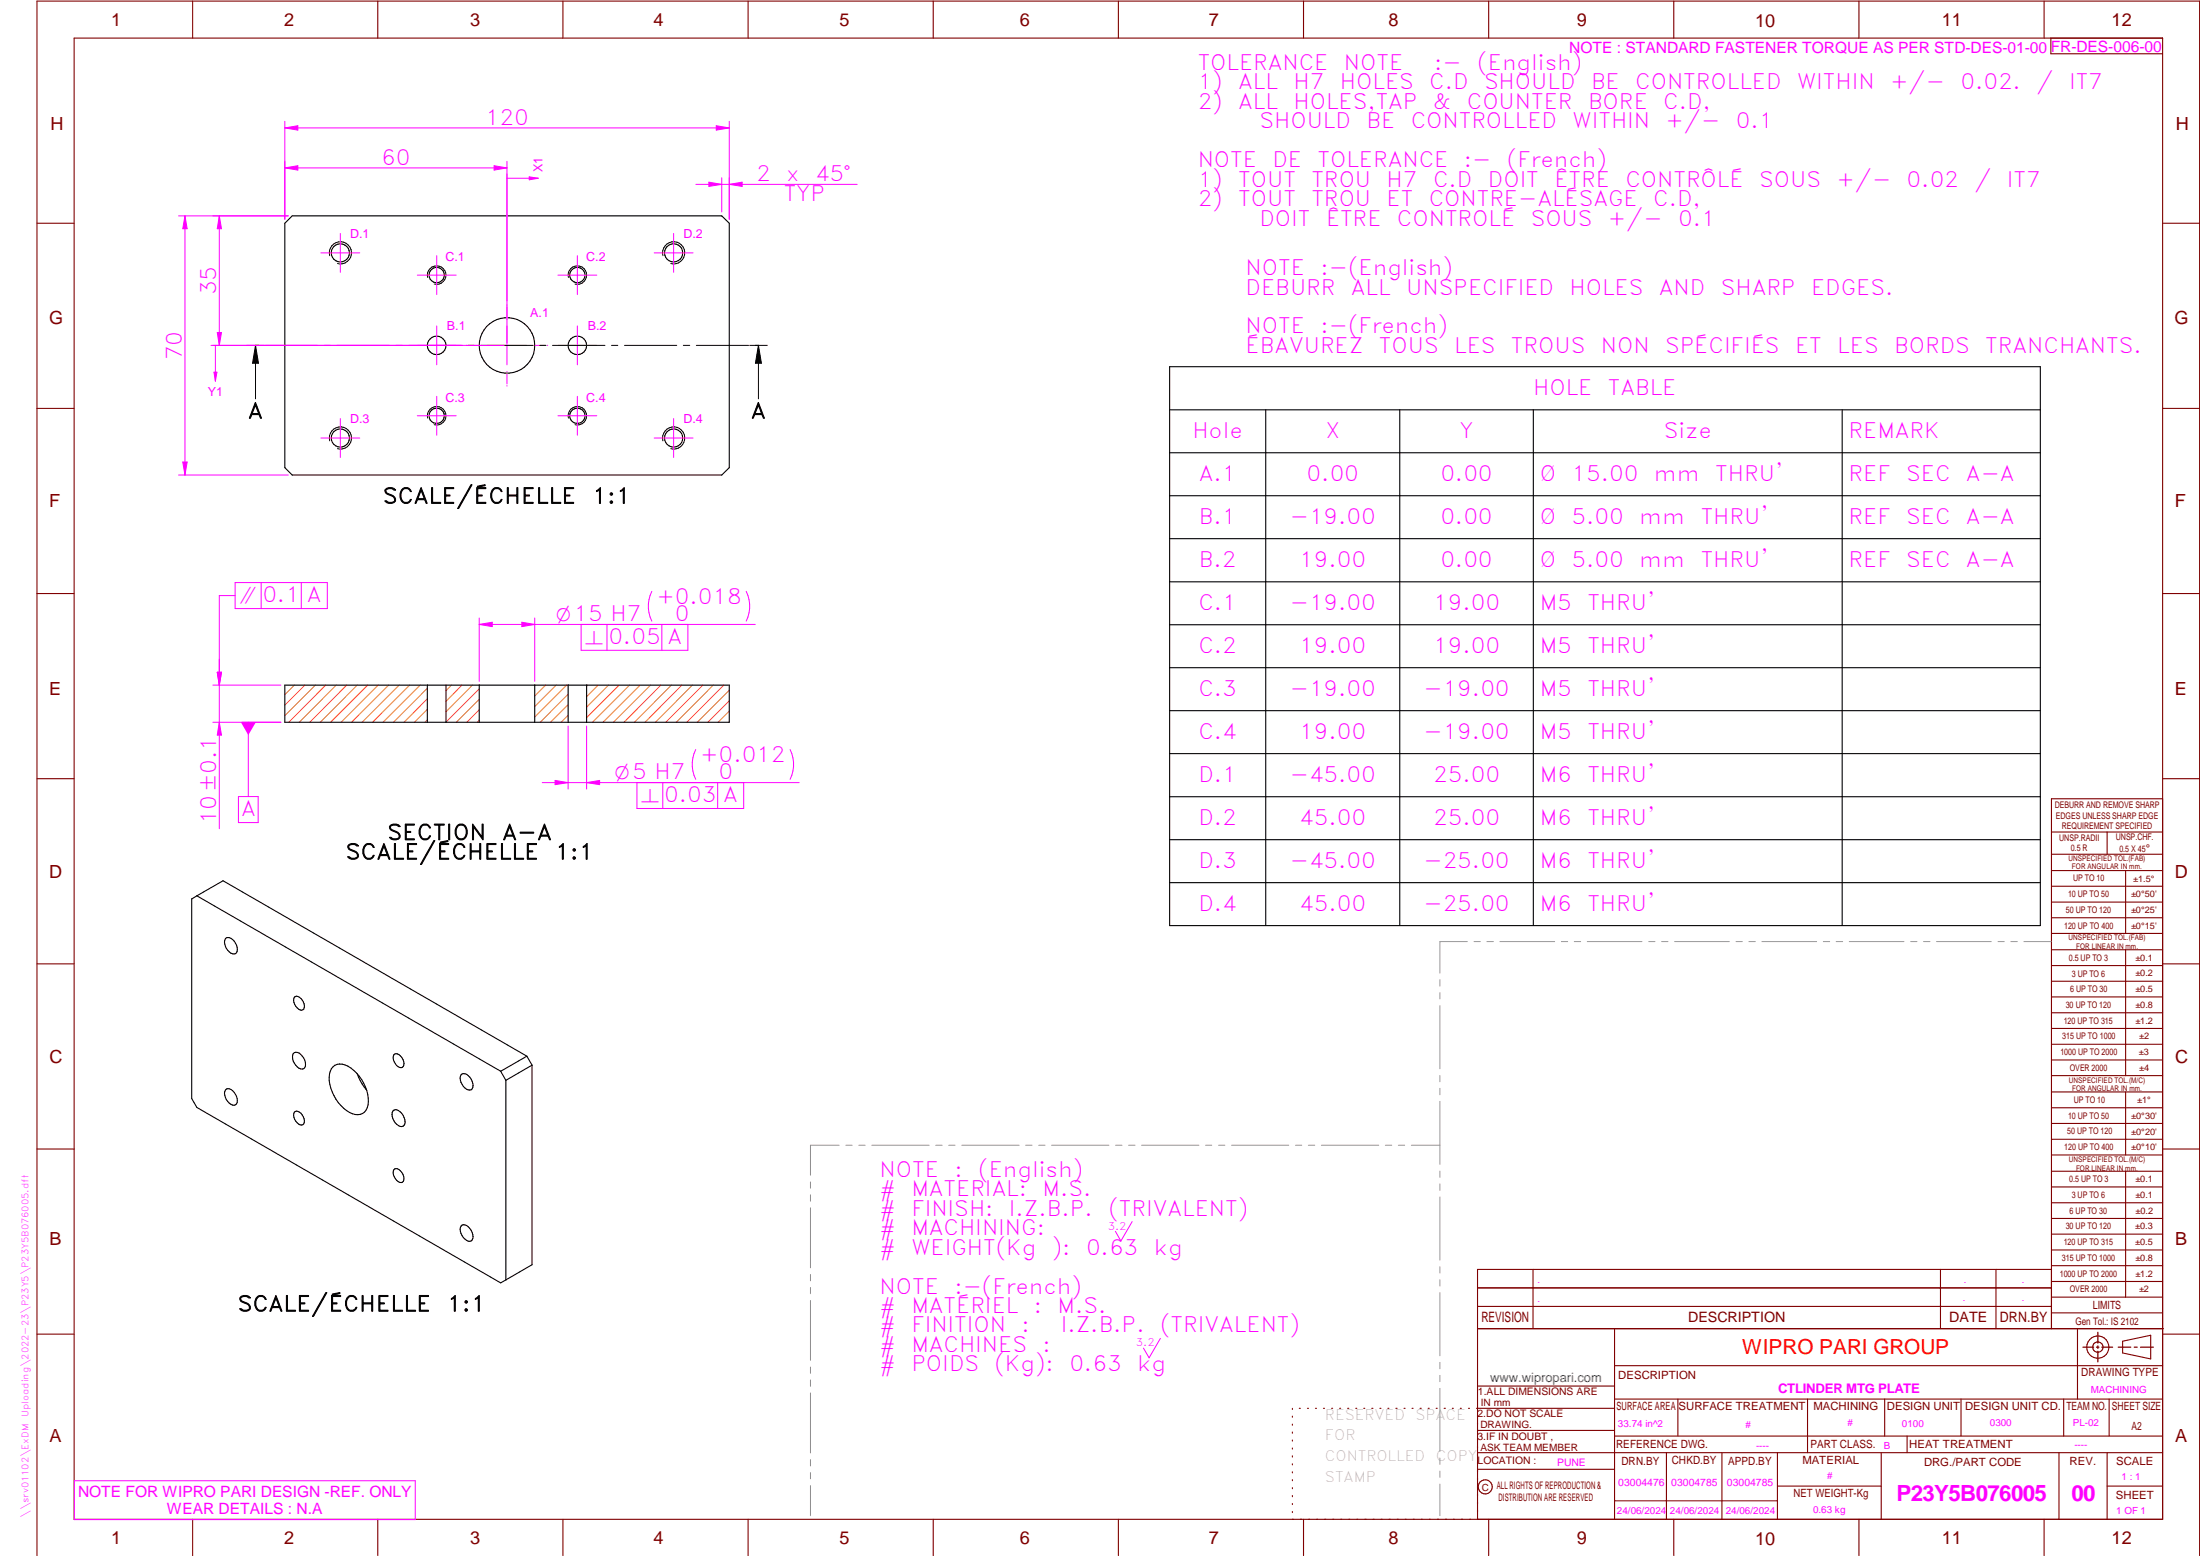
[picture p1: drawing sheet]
<svg xmlns="http://www.w3.org/2000/svg" width="594mm" height="420mm" viewBox="0 0 594 420" stroke-linecap="round" stroke-linejoin="round" font-family="sans-serif">
<g fill="none" stroke="#800000" stroke-width=".3">
<path d="M20 10.3h564v400h-564zM52 .3v10M102 .3v10M152 .3v10M202 .3v10M252 .3v10M302 .3v10M352 .3v10M402 .3v10M452 .3v10M502 .3v10M552 .3v10"/>
<path d="M553.8 10.3v4.2h30.2M10 60.3h10M584 60.3h10M10 110.3h10M584 110.3h10M10 160.3h10M584 160.3h10M10 210.3h10M584 215.7h-30v143.1M584 210.3h10M554 224.7h30M554 230.7h30"/>
<path d="M554 235.1h30M554 239.3h30M569 224.7v6M574 235.1v17M554 243.6h30M554 247.8h30M554 252.1h30M554 256.5h30M574 256.5v33.9M10 260.3h10M554 260.7h30M554 265h30"/>
<path d="M554 269.2h30M554 273.5h30M554 277.7h30M584 260.3h10M554 282h30M554 286.2h30M554 290.4h30M554 294.9h30M554 299.1h30M574 294.9v17M10 310.3h10M554 303.4h30"/>
<path d="M554 307.6h30M554 311.9h30M554 316.3h30M574 316.3v34M584 310.3h10M554 320.5h30M554 324.8h30M554 329h30M554 333.2h30M554 337.5h30M399 358.8h185.2M399 352.8h155"/>
<path d="M399 347.8h155M414 342.8v16M436 358.8v51.5M524 342.8v16M539 342.8v16M554 341.8h30M554 346h30M554 350.3h30M554 354.5h30M554 342.8h-155v67.5M561 358.8v19M10 360.3h10"/>
<path d="M399 374.3h37M436 377.8h148M453.1 377.8v10M488.1 377.8v14.5M508.9 377.8v10M529.5 377.8v10M557.3 377.8v10M569.5 377.8v10M573.2 362.2l7.6-1.6v6.3l-7.6-1.6zM584 368.8h-148M584 360.3h10M349 380.3v.3"/>
<path d="M349 382.4v.3M349 384.6v.3M349 386.7v.3M349 388.8v.3M349 391v.3M349 393.1v.3M349 395.3v.3M349 397.4v.3M349 399.5v.3M350.9 380.3h.2M353.1 380.3h.2M355.2 380.3h.3"/>
<path d="M357.4 380.3h.3M359.6 380.3h.3M361.7 380.3h.3M363.9 380.3h.3M366.1 380.3h.3M368.3 380.3h.2M370.4 380.3h.3M372.6 380.3h.3M374.8 380.3h.3M376.9 380.3h.4M379.1 380.3h.3M381.3 380.3h.3"/>
<path d="M383.4 380.3h.4M385.6 380.3h.3M387.8 380.3h.3M390 380.3h.3M392.2 380.3h.3M394.3 380.3h.3M396.5 380.3h.3M398.7 380.3h37.3M399 396.7h37M399 392.3h185M399 386.2h37M436 387.8h148"/>
<path d="M450 392.3v18M465 392.3v18M480 392.3v18M508 392.3v18M515 387.8v4.5M556 392.3v18M569 392.3v18M52 410.3v9.7M102 410.3v9.7M152 410.3v9.7M202 410.3v9.7M252 410.3v9.7"/>
<path d="M302 410.3v9.7M349 401.7v.3M349 403.8v.4M349 406v.3M349 408.1v.3M352 410.3v9.7M402 410.3v9.7M436 405.3h44M452 410.3v9.7M480 401.3h28M502 410.3v9.7M552 410.3v9.7"/>
<path d="M569 401.3h15M10 420v-419.7h584v419.7"/>
<circle cx="566.5" cy="363.7" r="1.39"/>
<circle cx="566.5" cy="363.8" r="3"/>
<circle cx="401.1" cy="401.5" r="1.9"/>
</g>
<g fill="none" stroke="#f0f" stroke-width=".27">
<path d="M76.9 43.6v15.6M76.9 45.3l3.5-.6v1.2zM136.9 43.6v37.6M86.6 68.3h10.5M91.9 63v10.5M112.7 74.3h10.5M117.9 69v10.5M150.7 74.3h10.5M155.9 69v10.5M176.7 68.3h10.4M181.9 63v10.5M112.7 93.3h10.5"/>
<path d="M117.9 88v10.5M125.9 93.3h.2M126.5 93.3h2.9M129.8 93.3h.1M131.6 93.3h10.5M136.9 82.3v.2M136.9 82.8v2.9M136.9 86.1v.2M136.9 88v10.5M143.9 93.3h.2M144.5 93.3h2.8M147.7 93.3h.2"/>
<path d="M150.7 93.3h10.5M155.9 88v10.5M86.6 118.3h10.5M91.9 113v10.5M112.7 112.3h10.5M117.9 107v10.5M136.9 100.3v.1M136.9 100.8v2.9M136.9 104.1v.2M150.7 112.3h10.5M155.9 107v10.5M176.7 118.3h10.4"/>
<path d="M181.9 113v10.5M305.7 329.9l-3 5.2-1.5-2.6M313.3 361.4l-3 5.2-1.5-2.6M20.1 399.8h92v10.5h-92z"/>
</g>
<g fill="none" stroke="#949494" stroke-width=".27">
<path d="M396.2 254.3h-7.4v8.5M398.1 254.3h1.6M401.5 254.3h1.8M405 254.3h14.8M421.6 254.3h1.7M425.1 254.3h1.7M428.6 254.3h14.8M445.2 254.3h1.7M448.7 254.3h1.7M452.2 254.3h14.8M468.8 254.3h1.7M472.3 254.3h1.7"/>
<path d="M475.8 254.3h14.8M492.4 254.3h1.7M495.8 254.3h1.8M499.4 254.3h14.7M516 254.3h1.6M519.4 254.3h1.8M522.9 254.3h14.8M539.5 254.3h1.7M543 254.3h1.7M546.5 254.3h7.4M388.8 264.5v1.8M388.8 268.1v1.6"/>
<path d="M388.8 271.6v17M388.8 290.4v1.7M388.8 293.9v1.7M388.8 297.4v17M218.9 319.2v1.6M226.6 309.2h-7.7v8.1M228.4 309.2h1.7M231.9 309.2h1.7M235.4 309.2h15.5M252.7 309.2h1.7M256.2 309.2h1.7M259.7 309.2h15.5"/>
<path d="M277 309.2h1.7M280.5 309.2h1.7M284 309.2h15.5M301.2 309.2h1.8M304.8 309.2h1.7M308.3 309.2h15.5M325.5 309.2h1.7M329.1 309.2h1.6M332.6 309.2h15.4M349.8 309.2h1.7M353.3 309.2h1.7M356.8 309.2h15.5"/>
<path d="M374.1 309.2h1.7M377.6 309.2h1.7M381.1 309.2h7.7M388.8 316.2v1.7M388.8 319.7v1.7M218.9 322.6v1.8M218.9 326.1v16.2M388.8 323.2v17.1M218.9 344.1v1.8M218.9 347.6v1.7M218.9 351.2v16.1M388.8 342.1v1.6"/>
<path d="M388.8 345.6v1.7M388.8 349v17.1M218.9 369.1v1.7M218.9 372.6v1.8M218.9 376.1v16.2M388.8 367.9v1.7M388.8 371.4v1.7M388.8 374.9v17M218.9 394.1v1.8M218.9 397.6v1.7M388.8 393.7v1.7M388.8 397.2v1.7"/>
<path d="M218.9 401.2v8.1M388.8 400.7v8.6"/>
</g>
<path d="M566.5 359.7v3M562.5 363.8h2.9M566.1 363.8h.7M566.5 363.4v.7M566.5 364.9v2.8M567.6 363.8h2.9M572 363.8h3.4M576.3 363.8h.8M578 363.8h3.5" fill="none" stroke="#800000" stroke-width=".34"/>
<g fill="none" stroke="#000" stroke-width=".3">
<path d="M76.9 60.3l2-2h116l2 2v66l-2 2h-116l-2-2zM76.9 185h120v10h-120zM115.4 185v10M120.4 185v10M129.4 185v10M144.4 185v10M153.4 185v10M158.4 185v10M53.2 241.9l7-4.1 82.1 47.4M53.2 241.9l82 47.4M53.2 241.9l-1.4 .8v53.9l1.4 2.4 82 47.4 1.4-.8M61.1 253.2a2.85 2.85 0 0 1 3 3.2 1.14 1.14 0 0 1-.8 1.2 1.14 1.14 0 0 1-1.4-.6 2.8 2.8 0 0 1-.8-3.8z"/>
<path d="M79.5 269.3a1.41 1.41 0 0 1 2.1 .7 1.95 1.95 0 0 1 .2 2.7 2.15 2.15 0 0 1-2.4-2zM61.1 294.1a2.69 2.69 0 0 1 2.9 2.6 1.22 1.22 0 0 1-.4 1.6 1.22 1.22 0 0 1-1.7-.4 2.8 2.8 0 0 1-.8-3.8zM79.2 284.5a1.6 1.6 0 0 1 2.4 .7 2.6 2.6 0 0 1 .4 3.4 2.91 2.91 0 0 1-3-3.2zM89.9 288.1a3.6 3.6 0 0 1 4.9 .3 11.4 11.4 0 0 1 4.6 9.9 3.1 3.1 0 0 1-5 2.1 11.3 11.3 0 0 1-5.4-10.4l.5-1.4zM96.5 289.9l1.3 2.8 1.2 1.6M106.6 284.6a2.15 2.15 0 0 1 2.4 2 1.11 1.11 0 0 1-.3 1.6 1.11 1.11 0 0 1-1.6-.5l-.3-.5a1.95 1.95 0 0 1-.2-2.6zM124.5 290.2a1.58 1.58 0 0 1 2.4 .7l.6 1.1a1.52 1.52 0 0 1-.6 2.3 3.2 3.2 0 0 1-2.4-4.1zM135.2 289.3l1.4 2.4M136.6 291.7v53.9M142.3 285.2l-7.1 4.1M142.3 285.2l1.4 2.4M143.7 287.6v53.9l-7.1 4.1"/>
<path d="M143.7 287.6l-7.1 4.1M79.5 300.4a1.41 1.41 0 0 1 2.1 .7 1.95 1.95 0 0 1 .2 2.6 2.15 2.15 0 0 1-2.4-2zM106.1 300a1.55 1.55 0 0 1 2.4 .7l.4 .5a2.23 2.23 0 0 1 0 2.9 2.42 2.42 0 0 1-2.8-2.1 2.51 2.51 0 0 1 0-2zM106.6 315.6a2.15 2.15 0 0 1 2.4 2 1.11 1.11 0 0 1-.3 1.6 1.11 1.11 0 0 1-1.6-.5l-.3-.4a1.95 1.95 0 0 1-.2-2.7zM124.8 330.8a2.9 2.9 0 0 1 3 3.1 1.06 1.06 0 0 1-.5 1.2 1.06 1.06 0 0 1-1.3-.2 3.3 3.3 0 0 1-1.5-3.8z"/>
<circle cx="91.9" cy="68.3" r="2.45"/>
<circle cx="117.9" cy="74.3" r="2.06"/>
<circle cx="155.9" cy="74.3" r="2.07"/>
<circle cx="181.9" cy="68.3" r="2.45"/>
<circle cx="117.9" cy="93.3" r="2.5"/>
<circle cx="136.9" cy="93.3" r="7.5"/>
<circle cx="155.9" cy="93.3" r="2.49"/>
<circle cx="91.9" cy="118.3" r="2.45"/>
<circle cx="117.9" cy="112.3" r="2.05"/>
<circle cx="155.9" cy="112.3" r="2.08"/>
<circle cx="181.9" cy="118.3" r="2.45"/>
</g>
<g fill="none" stroke="#000" stroke-width=".27">
<path d="M89 69a2.99 2.99 0 0 1 2.6-3.7 2.99 2.99 0 0 1 3.3 3.2 2.99 2.99 0 0 1-3.8 2.7M115.5 74.9a2.5 2.5 0 0 1 2.2-3.1 2.5 2.5 0 0 1 2.7 2.7 2.5 2.5 0 0 1-3.1 2.2M153.5 74.9a2.5 2.5 0 0 1 2.2-3.1 2.5 2.5 0 0 1 2.7 2.7 2.5 2.5 0 0 1-3.1 2.2M179 69a2.99 2.99 0 0 1 2.6-3.7 2.99 2.99 0 0 1 3.3 3.2 2.99 2.99 0 0 1-3.8 2.7M66.6 93.3h4.8M69 93.3l.8 4.8h-1.6zM69 93.3v14.4M71.6 93.3h14.1M87.5 93.3h1.7M91 93.3h14.1M106.9 93.3h1.7M110.4 93.3h14.1"/>
<path d="M126.3 93.3h1.8M129.8 93.3h14.1M145.7 93.3h1.7M149.2 93.3h14.2M165.1 93.3h1.7M168.6 93.3h14.1M184.5 93.3h1.8M188 93.3h14.1M202.4 93.3h4.8M204.8 93.3l.8 4.8h-1.6zM204.8 93.3v14.4M89 119a2.99 2.99 0 0 1 2.6-3.7 2.99 2.99 0 0 1 3.3 3.2 2.99 2.99 0 0 1-3.8 2.7"/>
<path d="M115.5 112.9a2.5 2.5 0 0 1 2.2-3.1 2.5 2.5 0 0 1 2.7 2.7 2.5 2.5 0 0 1-3.1 2.2M153.5 112.9a2.5 2.5 0 0 1 2.2-3.1 2.5 2.5 0 0 1 2.7 2.7 2.5 2.5 0 0 1-3.1 2.2M179 119a2.99 2.99 0 0 1 2.6-3.7 2.99 2.99 0 0 1 3.3 3.2 2.99 2.99 0 0 1-3.8 2.7"/>
</g>
<path d="M69 93.3l.8 4.8h-1.6zM204.8 93.3l.8 4.8h-1.6z" fill="#000"/>
<g fill="none" stroke="#ff8000" stroke-width=".27">
<path d="M79.5 185l-2.6 2.6M82.3 185l-5.4 5.4M85.2 185l-8.3 8.3M88 185l-10 10M90.8 185l-10 10M93.6 185l-10 10M96.5 185l-10 10M99.3 185l-10 10M102.1 185l-10 10M104.9 185l-10 10M107.8 185l-10 10M110.6 185l-10 10"/>
<path d="M113.4 185l-10 10M115.4 185.8l-9.2 9.2M115.4 188.7l-6.3 6.3M115.4 191.5l-3.5 3.5M115.4 194.4l-.6 .6M121.9 185l-1.5 1.5M124.7 185l-4.3 4.4M127.6 185l-7.2 7.2M129.4 186l-9 9M129.4 188.8l-6.2 6.2M129.4 191.6l-3.3 3.4M129.4 194.5l-.5 .5"/>
<path d="M144.6 185l-.2 .2M147.4 185l-3 3M150.2 185l-5.8 5.8M153 185l-8.6 8.6M153.4 187.5l-7.5 7.5M153.4 190.3l-4.7 4.7M153.4 193.1l-1.9 1.9M158.7 185l-.3 .3M161.5 185l-3.1 3.1M164.3 185l-5.9 6M167.2 185l-8.8 8.8M170 185l-10 10"/>
<path d="M172.8 185l-10 10M175.7 185l-10.1 10M178.5 185l-10 10M181.3 185l-10 10M184.1 185l-9.9 10M187 185l-10 10M189.8 185l-10 10M192.6 185l-10 10M195.4 185l-9.9 10M196.9 194.9l-.1 .1M196.9 192l-3 3M196.9 189.2l-5.8 5.8"/>
<path d="M196.9 186.4l-8.6 8.6"/>
</g>
<path d="M76.9 45.3l3.5-.6v1.2z" fill="#f0f"/>
<path d="M133.4 44.7l3.5 .6-3.5 .6z" fill="none" stroke="#f0f" stroke-width=".27"/>
<path d="M133.4 44.7l3.5 .6-3.5 .6z" fill="#f0f"/>
<path d="M57.5 58.3h20.3M59.2 58.3l.6 3.5h-1.1zM76.9 45.3h60M57.5 93.3h67.4" fill="none" stroke="#f0f" stroke-width=".27"/>
<path d="M59.2 58.3l.6 3.5h-1.1z" fill="#f0f"/>
<path d="M58.7 89.8h1.1l-.6 3.5z" fill="none" stroke="#f0f" stroke-width=".27"/>
<path d="M58.7 89.8h1.1l-.6 3.5z" fill="#f0f"/>
<path d="M48.2 58.3h29.6M49.9 58.3l.6 3.5h-1.1zM59.2 58.3v35M48.2 128.3h29.6" fill="none" stroke="#f0f" stroke-width=".27"/>
<path d="M49.9 58.3l.6 3.5h-1.1z" fill="#f0f"/>
<path d="M49.4 124.8h1.1l-.6 3.5z" fill="none" stroke="#f0f" stroke-width=".27"/>
<path d="M49.4 124.8h1.1l-.6 3.5z" fill="#f0f"/>
<path d="M76.9 32.8v26.4M76.9 34.5l3.5-.5v1.1zM196.9 32.8v26.4M49.9 58.3v70" fill="none" stroke="#f0f" stroke-width=".27"/>
<path d="M76.9 34.5l3.5-.5v1.1z" fill="#f0f"/>
<path d="M193.4 34l3.5 .5-3.5 .6z" fill="none" stroke="#f0f" stroke-width=".27"/>
<path d="M193.4 34l3.5 .5-3.5 .6z" fill="#f0f"/>
<path d="M76.9 34.5h120M194.9 48v9.2M196.9 49.8l3.5-.6v1.1zM196.9 48v11.2" fill="none" stroke="#f0f" stroke-width=".27"/>
<path d="M196.9 49.8l3.5-.6v1.1z" fill="#f0f"/>
<path d="M191.4 49.2l3.5 .6-3.5 .5z" fill="none" stroke="#f0f" stroke-width=".27"/>
<path d="M191.4 49.2l3.5 .6-3.5 .5z" fill="#f0f"/>
<path d="M187.9 49.8h43.6M57.5 185h18.4M57.5 195h18.4M58.7 181.5h1.1l-.6 3.5z" fill="none" stroke="#f0f" stroke-width=".27"/>
<path d="M58.7 181.5h1.1l-.6 3.5z" fill="#f0f"/>
<path d="M59.2 195l.6 3.5h-1.1z" fill="none" stroke="#f0f" stroke-width=".27"/>
<path d="M59.2 195l.6 3.5h-1.1z" fill="#f0f"/>
<path d="M176 159.7a9 9 0 0 0 0 8M201.5 159.7a9 9 0 0 1 0 8M59.2 178v45.8M129.4 166.9v17.1M129.4 168.6l3.5-.6v1.2zM144.4 166.9v17.1" fill="none" stroke="#f0f" stroke-width=".27"/>
<path d="M129.4 168.6l3.5-.6v1.2z" fill="#f0f"/>
<path d="M140.9 168l3.5 .6-3.5 .6z" fill="none" stroke="#f0f" stroke-width=".27"/>
<path d="M140.9 168l3.5 .6-3.5 .6z" fill="#f0f"/>
<path d="M129.4 168.6h74.6M153.4 196v17.1M158.4 196v17.1M149.9 210.7l3.5 .6-3.5 .6zM187.9 202.4a9 9 0 0 0 0 8M213.4 202.4a9 9 0 0 1 0 8" fill="none" stroke="#f0f" stroke-width=".27"/>
<path d="M149.9 210.7l3.5 .6-3.5 .6z" fill="#f0f"/>
<path d="M158.4 211.3l3.5-.6v1.2z" fill="none" stroke="#f0f" stroke-width=".27"/>
<path d="M158.4 211.3l3.5-.6v1.2z" fill="#f0f"/>
<path d="M67 195v20.1M146.4 211.3h69.4" fill="none" stroke="#f0f" stroke-width=".27"/>
<path d="M65.1 195h4l-2.1 3.5z" fill="#f0f"/>
<path d="M59.2 160.8v24.2M65.3 195h10.6M64.4 215.1h5.3v7h-5.3z" fill="none" stroke="#f0f" stroke-width=".27"/>
<path d="M58.7 181.5h1.1l-.6 3.5z" fill="#f0f"/>
<g fill="none" stroke="#f0f" stroke-width=".27">
<path d="M136.9 46.9v45.6M136.9 48.1h8.4M142.9 47.8l2.4 .3-2.4 .5zM63.5 157.3h24.9v7h-24.9zM70.5 157.3v7M81.4 157.3v7M59.2 160.8h4.3M156.9 168.6h28.9v7h-28.9zM163.9 168.6v7M178.7 168.6v7M58.7 181.5h1.1l-.6 3.5zM172 211.3h28.8v7h-28.8z"/>
<path d="M179 211.3v7M193.8 211.3v7"/>
</g>
<path d="M142.9 47.8l2.4 .3-2.4 .5z" fill="#f0f"/>
<path d="M57 93.3h79.2M58.2 93.3v9.6M57.8 100.5h.8l-.4 2.4z" fill="none" stroke="#f0f" stroke-width=".27"/>
<path d="M57.8 100.5h.8l-.4 2.4z" fill="#f0f"/>
<g fill="none" stroke="#000" stroke-width=".3">
<path d="M315.8 99h235.2v150.9h-235.2zM315.8 110.7h235.2M341.8 110.7v139.2M378 110.7v139.2M414.1 110.7v139.2M497.5 110.7v139.2M315.8 122.3h235.2M315.8 133.9h235.2M315.8 145.5h235.2M315.8 157.1h235.2M315.8 168.7h235.2M315.8 180.3h235.2"/>
<path d="M315.8 191.9h235.2M315.8 203.5h235.2M315.8 215.1h235.2M315.8 226.7h235.2M315.8 238.3h235.2"/>
</g>
<g font-size="6" fill="#f0f">
<text x="512.1" y="405.2">P23Y5B076005</text>
<text x="559.4" y="405.2">00</text>
</g>
<g font-size="5.7" fill="#f0f">
<text x="323.4" y="18.9">TOLERANCE</text>
<text x="362.9" y="18.9">NOTE</text>
<text x="387.3" y="18.9">:-</text>
<text x="398.9" y="18.9">(English)</text>
<text x="323.4" y="24.1">1)</text>
<text x="323.4" y="29.4">2)</text>
<text x="334.4" y="24.1">ALL</text>
<text x="334.4" y="29.4">ALL</text>
<text x="349.3" y="29.4">HOLES,TAP</text>
<text x="349.3" y="24.1">H7</text>
<text x="361.8" y="24.1">HOLES</text>
<text x="385.9" y="24.1">C.D</text>
<text x="387" y="29.4">&amp;</text>
<text x="396.1" y="29.4">COUNTER</text>
<text x="400.8" y="24.1">SHOULD</text>
<text x="428.8" y="29.4">BORE</text>
<text x="429.6" y="24.1">BE</text>
<text x="441.6" y="24.1">CONTROLLED</text>
<text x="449.1" y="29.4">C.D,</text>
<text x="485.3" y="24.1">WITHIN</text>
<text x="510.4" y="24.1">+/-</text>
<text x="529.4" y="24.1">0.02.</text>
<text x="549.9" y="24.1">/</text>
<text x="558.8" y="24.1">IT7</text>
<text x="131" y="33.7">120</text>
<text x="340.1" y="34.6">SHOULD</text>
<text x="369" y="34.6">BE</text>
<text x="381" y="34.6">CONTROLLED</text>
<text x="424.6" y="34.6">WITHIN</text>
<text x="449.8" y="34.6">+/-</text>
<text x="468.7" y="34.6">0.1</text>
<text x="102.9" y="44.4">60</text>
<text x="323.4" y="45.1">NOTE</text>
<text x="343.6" y="45.1">DE</text>
<text x="355.8" y="45.1">TOLERANCE</text>
<text x="395.3" y="45.1">:-</text>
<text x="406.9" y="45.1">(French)</text>
<text x="204.2" y="48.9">2</text>
<text x="212.3" y="48.9">x</text>
<text x="220.1" y="48.9">45°</text>
<text x="323.4" y="50.4">1)</text>
<text x="334.4" y="50.4">TOUT</text>
<text x="354.1" y="50.4">TROU</text>
<text x="374.4" y="50.4">H7</text>
<text x="387" y="50.4">C.D</text>
<text x="401.8" y="50.4">DOIT</text>
<text x="419.7" y="50.4">ÊTRE</text>
<text x="438.9" y="50.4">CONTRÔLÉ</text>
<text x="475.1" y="50.4">SOUS</text>
<text x="495.9" y="50.4">+/-</text>
<text x="514.9" y="50.4">0.02</text>
<text x="533.2" y="50.4">/</text>
<text x="541.9" y="50.4">IT7</text>
<text x="211.6" y="54.1">TYP</text>
<text x="323.4" y="55.7">2)</text>
<text x="334.4" y="55.7">TOUT</text>
<text x="354.1" y="55.7">TROU</text>
<text x="374.4" y="55.7">ET</text>
<text x="385.9" y="55.7">CONTRE-ALÉSAGE</text>
<text x="446.4" y="55.7">C.D,</text>
<text x="340.1" y="60.9">DOIT</text>
<text x="358.1" y="60.9">ÊTRE</text>
<text x="377.2" y="60.9">CONTROLÉ</text>
<text x="413.4" y="60.9">SOUS</text>
<text x="434.2" y="60.9">+/-</text>
<text x="453.2" y="60.9">0.1</text>
<text x="336.4" y="74.3">NOTE</text>
<text x="356.6" y="74.3">:-(English)</text>
<text x="58.4" y="79.7" transform="rotate(-90 58.4 79.7)">35</text>
<text x="336.4" y="79.5">DEBURR</text>
<text x="364.8" y="79.5">ALL</text>
<text x="379.7" y="79.5">UNSPECIFIED</text>
<text x="423.8" y="79.5">HOLES</text>
<text x="448" y="79.5">AND</text>
<text x="464.7" y="79.5">SHARP</text>
<text x="489.1" y="79.5">EDGES.</text>
<text x="336.4" y="90">NOTE</text>
<text x="336.4" y="95.3">ÉBAVUREZ</text>
<text x="356.6" y="90">:-(French)</text>
<text x="372.4" y="95.3">TOUS</text>
<text x="392.7" y="95.3">LES</text>
<text x="408" y="95.3">TROUS</text>
<text x="432.3" y="95.3">NON</text>
<text x="449.6" y="95.3">SPÉCIFIÉS</text>
<text x="484.7" y="95.3">ET</text>
<text x="496.1" y="95.3">LES</text>
<text x="511.5" y="95.3">BORDS</text>
<text x="536.1" y="95.3">TRANCHANTS.</text>
<text x="49.1" y="97.2" transform="rotate(-90 49.1 97.2)">70</text>
<text x="414" y="106.8">HOLE</text>
<text x="434.2" y="106.8">TABLE</text>
<text x="322" y="118.4">Hole</text>
<text x="357.9" y="118.4">X</text>
<text x="394.1" y="118.4">Y</text>
<text x="449.3" y="118.4">Size</text>
<text x="499.2" y="118.4">REMARK</text>
<text x="323.8" y="130">A.1</text>
<text x="352.8" y="130">0.00</text>
<text x="389" y="130">0.00</text>
<text x="415.8" y="130">Ø</text>
<text x="424.4" y="130">15.00</text>
<text x="446.6" y="130">mm</text>
<text x="463.2" y="130">THRU'</text>
<text x="499.2" y="130">REF</text>
<text x="514.8" y="130">SEC</text>
<text x="530.9" y="130">A-A</text>
<text x="323.8" y="141.6">B.1</text>
<text x="348.3" y="141.6">-19.00</text>
<text x="389" y="141.6">0.00</text>
<text x="415.8" y="141.6">Ø</text>
<text x="424.4" y="141.6">5.00</text>
<text x="442.7" y="141.6">mm</text>
<text x="459.3" y="141.6">THRU'</text>
<text x="499.2" y="141.6">REF</text>
<text x="514.8" y="141.6">SEC</text>
<text x="530.9" y="141.6">A-A</text>
<text x="323.8" y="153.2">B.2</text>
<text x="350.9" y="153.2">19.00</text>
<text x="389" y="153.2">0.00</text>
<text x="415.8" y="153.2">Ø</text>
<text x="424.4" y="153.2">5.00</text>
<text x="442.7" y="153.2">mm</text>
<text x="459.3" y="153.2">THRU'</text>
<text x="499.2" y="153.2">REF</text>
<text x="514.8" y="153.2">SEC</text>
<text x="530.9" y="153.2">A-A</text>
<text x="70.9" y="162.6">0.1 A</text>
<text x="177.2" y="163.2">+0.018</text>
<text x="182.2" y="167.7">0</text>
<text x="323.6" y="164.8">C.1</text>
<text x="348.3" y="164.8">-19.00</text>
<text x="387" y="164.8">19.00</text>
<text x="415.8" y="164.8">M5</text>
<text x="428.7" y="164.8">THRU'</text>
<text x="164.3" y="173.9">0.05 A</text>
<text x="323.6" y="176.4">C.2</text>
<text x="350.9" y="176.4">19.00</text>
<text x="387" y="176.4">19.00</text>
<text x="415.8" y="176.4">M5</text>
<text x="428.7" y="176.4">THRU'</text>
<text x="323.6" y="188">C.3</text>
<text x="348.3" y="188">-19.00</text>
<text x="384.4" y="188">-19.00</text>
<text x="415.8" y="188">M5</text>
<text x="428.7" y="188">THRU'</text>
<text x="323.6" y="199.6">C.4</text>
<text x="350.9" y="199.6">19.00</text>
<text x="384.4" y="199.6">-19.00</text>
<text x="415.8" y="199.6">M5</text>
<text x="428.7" y="199.6">THRU'</text>
<text x="189.1" y="205.9">+0.012</text>
<text x="194" y="210.4">0</text>
<text x="323.6" y="211.2">D.1</text>
<text x="348.3" y="211.2">-45.00</text>
<text x="387" y="211.2">25.00</text>
<text x="415.8" y="211.2">M6</text>
<text x="428.7" y="211.2">THRU'</text>
<text x="65.1" y="220.3">A</text>
<text x="179.4" y="216.6">0.03 A</text>
<text x="58.4" y="222.5" transform="rotate(-90 58.4 222.5)">10±0.1</text>
<text x="323.6" y="222.8">D.2</text>
<text x="350.9" y="222.8">45.00</text>
<text x="387" y="222.8">25.00</text>
<text x="415.8" y="222.8">M6</text>
<text x="428.7" y="222.8">THRU'</text>
<text x="323.6" y="234.4">D.3</text>
<text x="348.3" y="234.4">-45.00</text>
<text x="384.4" y="234.4">-25.00</text>
<text x="415.8" y="234.4">M6</text>
<text x="428.7" y="234.4">THRU'</text>
<text x="323.6" y="246.1">D.4</text>
<text x="350.9" y="246.1">45.00</text>
<text x="384.4" y="246.1">-25.00</text>
<text x="415.8" y="246.1">M6</text>
<text x="428.7" y="246.1">THRU'</text>
<text x="237.5" y="317.8">NOTE</text>
<text x="257.7" y="317.8">:</text>
<text x="264.1" y="317.8">(English)</text>
<text x="237.5" y="323">#</text>
<text x="246.1" y="323">MATERIAL:</text>
<text x="281.5" y="323">M.S.</text>
<text x="237.5" y="328.3">#</text>
<text x="246.1" y="328.3">FINISH:</text>
<text x="272.4" y="328.3">I.Z.B.P.</text>
<text x="299.3" y="328.3">(TRIVALENT)</text>
<text x="237.5" y="333.5">#</text>
<text x="246.1" y="333.5">MACHINING:</text>
<text x="237.5" y="338.8">#</text>
<text x="246.1" y="338.8">WEIGHT(Kg</text>
<text x="284" y="338.8">):</text>
<text x="293.3" y="338.8">0.63</text>
<text x="311.6" y="338.8">kg</text>
<text x="237.5" y="349.3">NOTE</text>
<text x="257.7" y="349.3">:-(French)</text>
<text x="237.5" y="354.5">#</text>
<text x="237.5" y="359.8">#</text>
<text x="246.1" y="359.8">FINITION</text>
<text x="246.1" y="354.5">MATÉRIEL</text>
<text x="275.8" y="359.8">:</text>
<text x="279.2" y="354.5">:</text>
<text x="285.6" y="354.5">M.S.</text>
<text x="286.4" y="359.8">I.Z.B.P.</text>
<text x="313.3" y="359.8">(TRIVALENT)</text>
<text x="237.5" y="365">#</text>
<text x="246.1" y="365">MACHINES</text>
<text x="281.5" y="365">:</text>
<text x="237.5" y="370.3">#</text>
<text x="246.1" y="370.3">POIDS</text>
<text x="268.5" y="370.3">(Kg):</text>
<text x="288.8" y="370.3">0.63</text>
<text x="307.1" y="370.3">kg</text>
</g>
<g font-size="5.7">
<text x="67" y="112.9">A</text>
<text x="202.8" y="112.9">A</text>
<text x="103.4" y="135.9">SCALE/ÉCHELLE</text>
<text x="159.9" y="135.9">1:1</text>
<text x="104.6" y="226.8">SECTION</text>
<text x="135.6" y="226.8">A-A</text>
<text x="93.3" y="232">SCALE/ÉCHELLE</text>
<text x="149.9" y="232">1:1</text>
<text x="64.2" y="354.1">SCALE/ÉCHELLE</text>
<text x="120.7" y="354.1">1:1</text>
</g>
<text font-size="5.6" fill="#f00" x="470.5" y="365.5">WIPRO PARI GROUP</text>
<g font-size="5.4" fill="#f0f">
<text x="64.8" y="162.6">i</text>
<text x="150.1" y="167.7">O15 H7</text>
<text x="158" y="173.9">n</text>
<text x="166" y="210.4">O5 H7</text>
<text x="173.1" y="216.6">n</text>
</g>
<g font-size="4.9" fill="#800000">
<text x="30" y="6.9">1</text>
<text x="76.7" y="6.9">2</text>
<text x="127" y="6.9">3</text>
<text x="176.5" y="6.9">4</text>
<text x="226.7" y="6.9">5</text>
<text x="275.4" y="6.9">6</text>
<text x="326.4" y="6.9">7</text>
<text x="375" y="6.9">8</text>
<text x="425.8" y="6.9">9</text>
<text x="473.9" y="7.3">10</text>
<text x="524.3" y="6.9">11</text>
<text x="570.2" y="6.9">12</text>
<text x="13.6" y="35.1">H</text>
<text x="587.6" y="35.1">H</text>
<text x="13.2" y="87.5">G</text>
<text x="587.2" y="87.5">G</text>
<text x="13.2" y="137">F</text>
<text x="587.2" y="137">F</text>
<text x="13.2" y="187.6">E</text>
<text x="587.2" y="187.6">E</text>
<text x="13.2" y="237">D</text>
<text x="587.2" y="237">D</text>
<text x="13.4" y="287.1">C</text>
<text x="587.4" y="287.1">C</text>
<text x="13.4" y="336.2">B</text>
<text x="587.4" y="336.2">B</text>
<text x="13.4" y="389.3">A</text>
<text x="587.4" y="389.3">A</text>
<text x="30" y="416.9">1</text>
<text x="76.7" y="416.9">2</text>
<text x="127" y="416.9">3</text>
<text x="176.5" y="416.9">4</text>
<text x="226.7" y="416.9">5</text>
<text x="275.4" y="416.9">6</text>
<text x="326.4" y="416.9">7</text>
<text x="375" y="416.9">8</text>
<text x="425.8" y="416.9">9</text>
<text x="473.9" y="417.3">10</text>
<text x="524.3" y="416.9">11</text>
<text x="570.2" y="416.9">12</text>
</g>
<g font-size="4.2" fill="#f0f">
<text x="423.7" y="14.3">NOTE : STANDARD FASTENER TORQUE AS PER STD-DES-01-00</text>
<text x="553.8" y="14">FR-DES-006-00</text>
<text x="21.1" y="404.3">NOTE FOR WIPRO PARI DESIGN -REF. ONLY</text>
<text x="45.1" y="408.8">WEAR DETAILS : N.A</text>
</g>
<g font-size="3.9" fill="#800000">
<text x="400" y="357.1">REVISION</text>
<text x="455.9" y="357.1">DESCRIPTION</text>
<text x="526.4" y="357.1">DATE</text>
<text x="540" y="357.1">DRN.BY</text>
</g>
<g font-size="3.9" fill="#c0c0c0">
<text x="357.8" y="383.3">RESERVED</text>
<text x="382.3" y="383.3">SPACE</text>
<text x="357.8" y="388.9">FOR</text>
<text x="357.8" y="394.5">CONTROLLED</text>
<text x="387.8" y="394.5">COPY</text>
<text x="357.8" y="400">STAMP</text>
</g>
<text font-size="3.6" fill="#f0f" x="480.1" y="376.1">CTLINDER MTG PLATE</text>
<text font-size="3.5" fill="#00f" x="402.4" y="373.3">www.wipropari.com</text>
<g font-size="3.4" fill="#f0f">
<text x="146.5" y="46.5" transform="rotate(-90 146.5 46.5)">X1</text>
<text x="94.6" y="64.2">D.1</text>
<text x="184.6" y="64.2">D.2</text>
<text x="120.3" y="70.5">C.1</text>
<text x="158.3" y="70.5">C.2</text>
<text x="120.7" y="89.2">B.1</text>
<text x="143.2" y="85.6">A.1</text>
<text x="158.7" y="89.2">B.2</text>
<text x="56.1" y="107">Y1</text>
<text x="120.3" y="108.5">C.3</text>
<text x="158.3" y="108.5">C.4</text>
<text x="94.6" y="114.2">D.3</text>
<text x="184.6" y="114.2">D.4</text>
</g>
<g font-size="3.1" fill="#800000">
<text x="565.1" y="353.5">LIMITS</text>
<text x="562" y="371.7">DRAWING TYPE</text>
<text x="437" y="372.3">DESCRIPTION</text>
<text x="436.5" y="380.8">SURFACE AREA</text>
<text x="453.3" y="380.8">SURFACE TREATMENT</text>
<text x="489.7" y="380.8">MACHINING</text>
<text x="509.5" y="380.8">DESIGN UNIT</text>
<text x="530.6" y="380.8">DESIGN UNIT CD.</text>
<text x="558" y="380.6">TEAM NO.</text>
<text x="570.3" y="380.7">SHEET SIZE</text>
<text x="575.6" y="386.1">A2</text>
<text x="436.4" y="391.1">REFERENCE DWG.</text>
<text x="437.8" y="395.5">DRN.BY</text>
<text x="451.4" y="395.4">CHKD.BY</text>
<text x="466.6" y="395.5">APPD.BY</text>
<text x="486.7" y="395.4">MATERIAL</text>
<text x="488.9" y="390.9">PART CLASS.</text>
<text x="515.6" y="390.9">HEAT TREATMENT</text>
<text x="519.6" y="395.9">DRG./PART CODE</text>
<text x="558.9" y="395.5">REV.</text>
<text x="571.4" y="395.6">SCALE</text>
<text x="484.3" y="404.2">NET WEIGHT-Kg</text>
<text x="571.4" y="404.7">SHEET</text>
</g>
<text font-size="3" fill="#800000" x="579.5" y="230.1">°</text>
<g font-size="2.8" fill="#f0f">
<text x="299.1" y="332.1">3.2</text>
<text x="306.7" y="363.6">3.2</text>
<text x="420.5" y="396">PUNE</text>
<text x="437" y="401.2">03004476</text>
<text x="451.3" y="401.2">03004785</text>
<text x="466.3" y="401.2">03004785</text>
</g>
<g font-size="2.8" fill="#800000">
<text x="560.4" y="357.7">Gen Tol.: IS 2102</text>
<text x="399.1" y="376.6">1.ALL DIMENSIONS ARE</text>
<text x="399" y="382.7">2.DO NOT SCALE</text>
<text x="399" y="388.7">3.IF IN DOUBT ,</text>
<text x="399" y="395.4">LOCATION :</text>
<text x="404.2" y="402">ALL RIGHTS OF REPRODUCTION &amp;</text>
<text x="404.7" y="405.4">DISTRIBUTION ARE RESERVED</text>
</g>
<g font-size="2.7" fill="#f0f">
<text x="564.6" y="376.2">MACHINING</text>
<text x="436.9" y="385.4">33.74 in^2</text>
<text x="471.4" y="385.5">#</text>
<text x="498.9" y="385">#</text>
<text x="513.6" y="385.3">0100</text>
<text x="537.3" y="385.1">0300</text>
<text x="559.7" y="385.1">PL-02</text>
<text x="474.2" y="391.2">----</text>
<text x="508.7" y="391.2">B</text>
<text x="560.2" y="391.1">----</text>
<text x="493.4" y="399.5">#</text>
<text x="572.8" y="399.7">1 : 1</text>
<text x="436.6" y="408.7">24/06/2024</text>
<text x="450.9" y="408.8">24/06/2024</text>
<text x="466" y="408.9">24/06/2024</text>
<text x="489.6" y="408.5">0.63 kg</text>
<text x="571.4" y="408.7">1 OF 1</text>
</g>
<g font-size="2.7" fill="#800000">
<text x="399.9" y="379.7">IN mm</text>
<text x="399.7" y="385.7">DRAWING.</text>
<text x="399.7" y="391.8">ASK TEAM MEMBER</text>
<text x="400.1" y="402.5">C</text>
</g>
<g font-size="2.5" fill="#800000">
<text x="554.9" y="218.3">DEBURR AND REMOVE SHARP</text>
<text x="555.2" y="221">EDGES UNLESS SHARP EDGE</text>
<text x="556.1" y="227.1">UNSP.RADII</text>
<text x="556.8" y="223.8">REQUIREMENT SPECIFIED</text>
<text x="571.4" y="226.9">UNSP.CHF.</text>
<text x="559.2" y="229.9">0.5 R</text>
<text x="572.3" y="230.1">0.5 X 45</text>
<text x="559.8" y="238">UP TO 10</text>
<text x="576.1" y="238.1">±1.5°</text>
<text x="558.5" y="242.2">10 UP TO 50</text>
<text x="575.5" y="242.3">±0°50'</text>
<text x="557.4" y="250.7">120 UP TO 400</text>
<text x="557.9" y="246.5">50 UP TO 120</text>
<text x="575.5" y="250.7">±0°15'</text>
<text x="575.5" y="246.5">±0°25'</text>
<text x="558.7" y="259.4">0.5 UP TO 3</text>
<text x="559.5" y="263.7">3 UP TO 6</text>
<text x="576.6" y="263.6">±0.2</text>
<text x="576.6" y="259.4">±0.1</text>
<text x="559" y="267.9">6 UP TO 30</text>
<text x="576.6" y="267.9">±0.5</text>
<text x="557.8" y="272.2">30 UP TO 120</text>
<text x="576.6" y="272.2">±0.8</text>
<text x="556.9" y="280.7">315 UP TO 1000</text>
<text x="557.3" y="276.4">120 UP TO 315</text>
<text x="576.6" y="276.4">±1.2</text>
<text x="577.7" y="280.7">±2</text>
<text x="556.4" y="284.9">1000 UP TO 2000</text>
<text x="577.6" y="284.9">±3</text>
<text x="558.9" y="289.2">OVER 2000</text>
<text x="577.7" y="289.3">±4</text>
<text x="560" y="297.9">UP TO 10</text>
<text x="577.1" y="297.9">±1°</text>
<text x="558.5" y="302.1">10 UP TO 50</text>
<text x="575.5" y="302.1">±0°30'</text>
<text x="557.4" y="310.6">120 UP TO 400</text>
<text x="558.2" y="306.3">50 UP TO 120</text>
<text x="575.5" y="310.6">±0°10'</text>
<text x="575.5" y="306.4">±0°20'</text>
<text x="558.8" y="319.2">0.5 UP TO 3</text>
<text x="559.4" y="323.4">3 UP TO 6</text>
<text x="576.6" y="319.2">±0.1</text>
<text x="576.6" y="323.5">±0.1</text>
<text x="558.9" y="327.7">6 UP TO 30</text>
<text x="576.7" y="327.7">±0.2</text>
<text x="557.8" y="332">30 UP TO 120</text>
<text x="576.6" y="332">±0.3</text>
<text x="556.8" y="340.5">315 UP TO 1000</text>
<text x="557.3" y="336.3">120 UP TO 315</text>
<text x="576.6" y="336.3">±0.5</text>
<text x="576.6" y="340.5">±0.8</text>
<text x="556.2" y="344.7">1000 UP TO 2000</text>
<text x="576.6" y="344.7">±1.2</text>
<text x="558.9" y="349">OVER 2000</text>
<text x="577.6" y="349">±2</text>
</g>
<g font-size="2.5" fill="#f0f">
<text x="415.2" y="346.4">.</text>
<text x="530.3" y="346.5">.</text>
<text x="545.9" y="346.4">.</text>
<text x="415.2" y="351.5">.</text>
<text x="530" y="351.3">.</text>
<text x="545.9" y="351.4">.</text>
</g>
<g font-size="2.4" fill="#f0f">
<text x="7.7" y="382.7" transform="rotate(-90 7.7 382.7)">Uploading\2022-23\P23Y5\P23Y5B076005.dft</text>
<text x="7.7" y="409.8" transform="rotate(-90 7.7 409.8)">\\srv01102\ExDM</text>
</g>
<g font-size="2.1" fill="#800000">
<text x="558.5" y="232.4">UNSPECIFIED TOL.(FAB)</text>
<text x="559.5" y="234.7">FOR ANGULAR IN mm.</text>
<text x="558.6" y="253.9">UNSPECIFIED TOL.(FAB)</text>
<text x="560.7" y="256.3">FOR LINEAR IN mm.</text>
<text x="558.7" y="292.3">UNSPECIFIED TOL.(M/C)</text>
<text x="559.6" y="294.7">FOR ANGULAR IN mm.</text>
<text x="558.7" y="313.7">UNSPECIFIED TOL.(M/C)</text>
<text x="560.6" y="316.1">FOR LINEAR IN mm.</text>
</g>
</svg>
